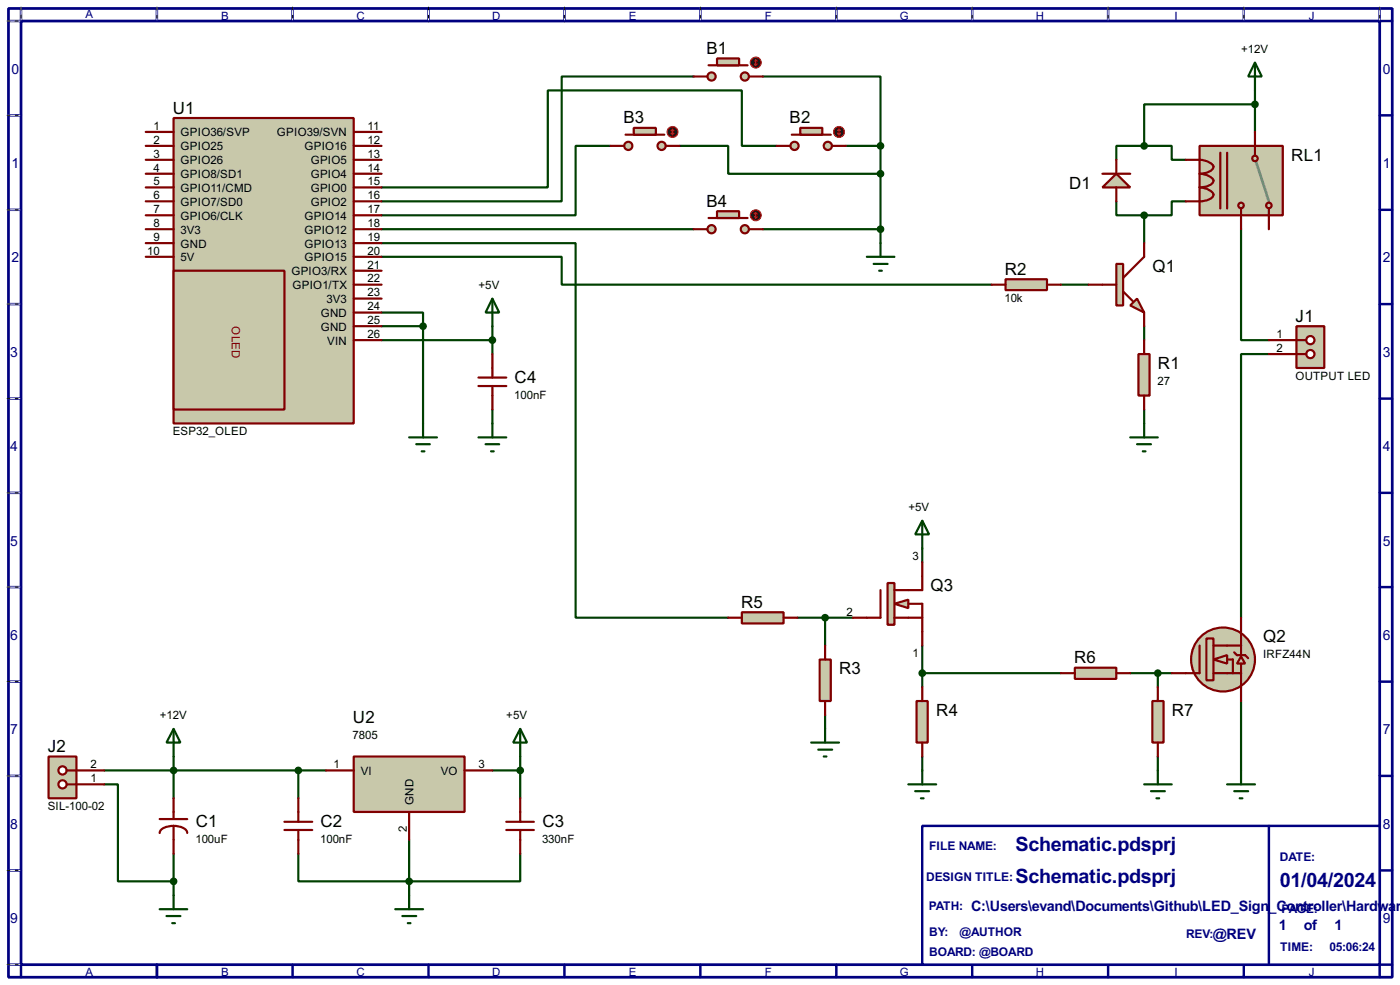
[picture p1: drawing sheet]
<svg xmlns="http://www.w3.org/2000/svg" width="256mm" height="180mm" viewBox="0 0 256 180" stroke-linecap="round" stroke-linejoin="round" font-family="sans-serif">
<path d="M1.6 1.6h253.5v177.3h-253.5zM3.9 3.9h248.9v172.7h-248.9z" fill="none" stroke="#000080" stroke-width=".5"/>
<g fill="none" stroke="#000080" stroke-width=".45">
<path d="M3.9 1.6v2.3h-2.3M28.8 1.6v2.3M53.6 1.6v2.3M78.5 1.6v2.3M103.4 1.6v2.3M128.3 1.6v2.3M153.2 1.6v2.3M178.1 1.6v2.3M203 1.6v2.3M227.9 1.6v2.3M252.8 1.6v2.3h2.3M1.6 21.1h2.3"/>
<path d="M1.6 38.4h2.3M252.8 21.1h2.3M252.8 38.4h2.3M1.6 55.7h2.3M252.8 55.7h2.3M1.6 73h2.3M252.8 73h2.3M1.6 90.2h2.3M252.8 90.2h2.3M1.6 107.5h2.3M252.8 107.5h2.3M1.6 124.8h2.3"/>
<path d="M252.8 124.8h2.3M1.6 142h2.3M1.6 159.3h2.3M252.8 142h2.3M252.8 159.3h2.3M1.6 176.6h2.3v2.3M28.8 176.6v2.3M53.6 176.6v2.3M78.5 176.6v2.3M103.4 176.6v2.3M128.3 176.6v2.3M153.2 176.6v2.3"/>
<path d="M178.1 176.6v2.3M203 176.6v2.3M227.9 176.6v2.3M255.1 176.6h-2.3v2.3"/>
</g>
<g fill="none" stroke="#fff" stroke-width=".18">
<path d="M1.3 3.9h2.3M3.9 1.3v2.3M28.8 1.3v2.3M53.6 1.3v2.3M78.5 1.3v2.3M103.4 1.3v2.3M128.3 1.3v2.3M153.2 1.3v2.3M178.1 1.3v2.3M203 1.3v2.3M227.9 1.3v2.3M252.8 1.3v2.3"/>
<path d="M1.3 21.1h2.3M1.3 38.4h2.3M1.3 55.7h2.3M1.3 73h2.3M1.3 90.2h2.3M1.3 107.5h2.3M1.3 124.8h2.3M1.3 142h2.3M1.3 159.3h2.3M1.3 176.6h2.3"/>
</g>
<g fill="none" stroke="#000" stroke-width=".18" stroke-dasharray=".5 1">
<path d="M1.3 3.9h2.3M3.9 1.3v2.3M28.8 1.3v2.3M53.6 1.3v2.3M78.5 1.3v2.3M103.4 1.3v2.3M128.3 1.3v2.3M153.2 1.3v2.3M178.1 1.3v2.3M203 1.3v2.3M227.9 1.3v2.3M252.8 1.3v2.3"/>
<path d="M1.3 21.1h2.3M1.3 38.4h2.3M1.3 55.7h2.3M1.3 73h2.3M1.3 90.2h2.3M1.3 107.5h2.3M1.3 124.8h2.3M1.3 142h2.3M1.3 159.3h2.3M1.3 176.6h2.3"/>
</g>
<path d="M169 151.2h83.8v25.4h-83.8z" fill="#fff" stroke="#000080" stroke-width=".45"/>
<path d="M232.5 151.2v25.4" fill="none" stroke="#000080" stroke-width=".45"/>
<g fill="none" stroke="#004000" stroke-width=".4">
<path d="M127.1 14h-24.2v22.9h-33M139.8 14h21.5v12.7M229.9 19.1h-20.3v7.6M229.9 16.6v7.6M111.8 26.7h-6.3v12.7h-35.6M124.5 26.7h8.9v5.1h27.9M142.3 26.7h-6.4v-10.1h-35.5v17.7h-30.5M155 26.7h6.3M161.3 26.7v17.8M204.5 36.9v2.5h5.1M209.6 26.7h5.1v2.6h2.5M209.6 26.7h-5.1v2.6"/>
<path d="M209.6 39.4v5.1M217.2 36.9h-2.5v2.5h-5.1M69.9 47h33v5.1h78.8M69.9 44.5h35.6v68.6h27.9M69.9 57.2h7.6v2.5M69.9 42h57.2M69.9 59.7h7.6M77.5 59.7v17.8M90.2 59.7v5.1M139.8 42h21.5M194.4 52.1h5M209.6 59.7v2.6"/>
<path d="M227.4 42v20.3h5.1M69.9 62.3h20.3M90.2 75v2.5M209.6 75v2.5M232.5 64.8h-5.1v48.3M146.1 113.1h10.2M151.2 113.1v5.1M169 100.4v2.5M169 118.2v7.6M31.8 138.5v7.6M95.3 138.5v7.6M151.2 130.9v2.5"/>
<path d="M169 138.5v2.5M169 123.2h25.4M207.1 123.2h7.6M212.1 123.2v2.6M212.1 138.5v2.5M227.4 128.3v12.7M19.1 143.6h2.5v17.7h10.2M19.1 141h40.6M31.8 156.3v7.6M54.7 156.3v5h40.6v-5M54.7 141v5.1M75 153.7v10.2"/>
<path d="M90.2 141h5.1"/>
</g>
<g fill="#c8c8aa" stroke="#800000" stroke-width=".4">
<path d="M31.8 21.6h33v55.9h-33z"/>
<path d="M31.8 49.6h20.3v25.4h-20.3z"/>
</g>
<g fill="none" stroke="#800000" stroke-width=".4">
<path d="M26.7 24.2h5.1M26.7 26.7h5.1M26.7 29.3h5.1M26.7 31.8h5.1M26.7 34.3h5.1M26.7 36.9h5.1M26.7 39.4h5.1M64.8 24.2h5.1M64.8 26.7h5.1M64.8 29.3h5.1M64.8 31.8h5.1M64.8 34.3h5.1"/>
<path d="M64.8 36.9h5.1M64.8 39.4h5.1M26.7 42h5.1M26.7 44.5h5.1M26.7 47h5.1M64.8 42h5.1M64.8 44.5h5.1M64.8 47h5.1M64.8 49.6h5.1M64.8 52.1h5.1M64.8 54.7h5.1M64.8 57.2h5.1"/>
<path d="M64.8 59.7h5.1M64.8 62.3h5.1"/>
</g>
<g fill="#c8c8aa" stroke="#800000" stroke-width=".4">
<circle cx="136.4" cy="14" r=".75"/>
<circle cx="130.3" cy="14" r=".75"/>
</g>
<path d="M129.8 12h7.2" fill="none" stroke="#800000" stroke-width=".4"/>
<path d="M131.4 10.7h4v1.3h-4z" fill="#c8c8aa" stroke="#800000" stroke-width=".4"/>
<path d="M127.1 14h2.5M137.2 14h2.6" fill="none" stroke="#800000" stroke-width=".4"/>
<circle cx="138.4" cy="11.5" r="1" fill="#400000" stroke="#f00" stroke-width=".2"/>
<path d="M138.2 11.7l.3 .3M138.5 11v1M138.5 11l-.3 .2M138.5 11l.2 .2M138.7 11.7l-.2 .3" fill="none" stroke="#f00" stroke-width=".2"/>
<g fill="#c8c8aa" stroke="#800000" stroke-width=".4">
<circle cx="151.6" cy="26.7" r=".75"/>
<circle cx="145.5" cy="26.7" r=".75"/>
</g>
<path d="M145.1 24.7h7.1" fill="none" stroke="#800000" stroke-width=".4"/>
<path d="M146.6 23.4h4.1v1.3h-4.1z" fill="#c8c8aa" stroke="#800000" stroke-width=".4"/>
<path d="M142.3 26.7h2.5M152.5 26.7h2.5" fill="none" stroke="#800000" stroke-width=".4"/>
<circle cx="153.7" cy="24.2" r="1" fill="#400000" stroke="#f00" stroke-width=".2"/>
<path d="M153.5 24.4l.2 .3M153.7 23.7v1M153.7 23.7l-.2 .2M153.7 23.7l.3 .2M154 24.4l-.3 .3" fill="none" stroke="#f00" stroke-width=".2"/>
<g fill="#c8c8aa" stroke="#800000" stroke-width=".4">
<circle cx="136.4" cy="42" r=".75"/>
<circle cx="130.3" cy="42" r=".75"/>
</g>
<path d="M129.8 39.9h7.2" fill="none" stroke="#800000" stroke-width=".4"/>
<path d="M131.4 38.7h4v1.2h-4z" fill="#c8c8aa" stroke="#800000" stroke-width=".4"/>
<path d="M127.1 42h2.5M137.2 42h2.6" fill="none" stroke="#800000" stroke-width=".4"/>
<circle cx="138.4" cy="39.4" r="1" fill="#400000" stroke="#f00" stroke-width=".2"/>
<path d="M138.2 39.7l.3 .2M138.5 38.9v1M138.5 38.9l-.3 .3M138.5 38.9l.2 .3M138.7 39.7l-.2 .2" fill="none" stroke="#f00" stroke-width=".2"/>
<g fill="#c8c8aa" stroke="#800000" stroke-width=".4">
<circle cx="121.2" cy="26.7" r=".75"/>
<circle cx="115.1" cy="26.7" r=".75"/>
</g>
<path d="M114.6 24.7h7.1" fill="none" stroke="#800000" stroke-width=".4"/>
<path d="M116.1 23.4h4.1v1.3h-4.1z" fill="#c8c8aa" stroke="#800000" stroke-width=".4"/>
<path d="M111.8 26.7h2.6M122 26.7h2.5" fill="none" stroke="#800000" stroke-width=".4"/>
<circle cx="123.2" cy="24.2" r="1" fill="#400000" stroke="#f00" stroke-width=".2"/>
<path d="M123 24.4l.2 .3M123.2 23.7v1M123.2 23.7l-.2 .2M123.2 23.7l.3 .2M123.5 24.4l-.3 .3" fill="none" stroke="#f00" stroke-width=".2"/>
<g fill="#004000" stroke="#004000" stroke-width=".4">
<circle cx="161.3" cy="26.7" r=".5"/>
<circle cx="161.3" cy="31.8" r=".5"/>
</g>
<path d="M219.8 26.7h15.2v12.7h-15.2z" fill="#c8c8aa" stroke="#800000" stroke-width=".4"/>
<path d="M230.2 29.8l2.3 7.1" fill="none" stroke="#808080" stroke-width=".5"/>
<g fill="#c8c8aa" stroke="#800000" stroke-width=".4">
<circle cx="229.9" cy="29" r=".5"/>
<circle cx="227.3" cy="37.6" r=".5"/>
</g>
<path d="M219.8 29.3a2.75 2.75 0 0 1 2.5 1.2 2.37 2.37 0 0 1-2.5 1.3 2.75 2.75 0 0 1 2.5 1.3 1.5 1.5 0 0 1-1.3 1l-1.2 .2a2.76 2.76 0 0 1 2.5 1.3 1.5 1.5 0 0 1-1.3 1.1l-1.2 .2M223.6 28v10.2M224.8 28v10.2M227.4 38.2v1.2M229.9 26.7v1.8" fill="none" stroke="#800000" stroke-width=".4"/>
<circle cx="232.4" cy="37.6" r=".5" fill="#c8c8aa" stroke="#800000" stroke-width=".4"/>
<path d="M217.2 36.9h2.6M217.2 29.3h2.6M227.4 39.4v2.6M229.9 24.2v2.5M232.5 38.2v3.8" fill="none" stroke="#800000" stroke-width=".4"/>
<path d="M207.1 55.9l1.2-1.2 1.3 2.5z" fill="#c8c8aa" stroke="#800000" stroke-width=".4"/>
<path d="M204.5 48.3h1.3v7.6h-1.3z" fill="#c8c8aa" stroke="#800000" stroke-width=".4"/>
<path d="M199.4 52.1h5.1M205.8 53.4l1.8 1.8M209.6 44.5v2.5l-3.8 3.9M209.6 57.2v2.5" fill="none" stroke="#800000" stroke-width=".4"/>
<path d="M202 34.3l2.5-2.5 2.6 2.5z" fill="#c8c8aa" stroke="#800000" stroke-width=".4"/>
<path d="M202 31.8h5.1M204.5 29.3v2.5M204.5 34.3v2.6" fill="none" stroke="#800000" stroke-width=".4"/>
<g fill="#004000" stroke="#004000" stroke-width=".4">
<circle cx="209.6" cy="39.4" r=".5"/>
<circle cx="209.6" cy="26.7" r=".5"/>
<circle cx="229.9" cy="19.1" r=".5"/>
</g>
<path d="M229.9 11.5l1.3 2.5h-2.5zM229.9 11.5v5.1" fill="none" stroke="#004000" stroke-width=".4"/>
<path d="M208.6 64.8h2v7.6h-2z" fill="#c8c8aa" stroke="#800000" stroke-width=".4"/>
<path d="M209.6 62.3v2.5M209.6 72.4v2.6" fill="none" stroke="#800000" stroke-width=".4"/>
<path d="M209.6 77.5v2.6M207.1 80.1h5M208.3 81.3h2.6M209.4 82.6h.5" fill="none" stroke="#004000" stroke-width=".4"/>
<path d="M184.2 51.1h7.6v2h-7.6z" fill="#c8c8aa" stroke="#800000" stroke-width=".4"/>
<path d="M181.7 52.1h2.5M191.8 52.1h2.6" fill="none" stroke="#800000" stroke-width=".4"/>
<g fill="#c8c8aa" stroke="#800000" stroke-width=".4">
<path d="M222.3 120.7l2.5-.8v1.6z"/>
<circle cx="224" cy="120.7" r="5.9"/>
</g>
<path d="M221 116.9h1.3v7.6h-1.3z" fill="#c8c8aa" stroke="#800000" stroke-width=".4"/>
<path d="M219.8 118.2v5h-2.6M222.3 118.2h5.1M222.3 123.2h5.1M224.8 120.7h1.1v2.5" fill="none" stroke="#800000" stroke-width=".4"/>
<path d="M227.4 120.2l.7 1.3h-1.5z" fill="#c8c8aa" stroke="#800000" stroke-width=".4"/>
<path d="M226.1 119.4l.5 .5h1.5l.6 .6M227.4 113.1v2.5M227.4 115.9v4M214.7 123.2h2.5M227.4 121.5v6.8" fill="none" stroke="#800000" stroke-width=".4"/>
<path d="M237.5 59.7h5.1v7.7h-5.1z" fill="#c8c8aa" stroke="#800000" stroke-width=".4"/>
<path d="M237.5 62.3h1.8" fill="none" stroke="#800000" stroke-width=".4"/>
<circle cx="240" cy="64.8" r=".75" fill="#feffff" stroke="#800000" stroke-width=".4"/>
<path d="M237.5 64.8h1.8" fill="none" stroke="#800000" stroke-width=".4"/>
<circle cx="240" cy="62.3" r=".75" fill="#feffff" stroke="#800000" stroke-width=".4"/>
<path d="M232.5 62.3h5M232.5 64.8h5" fill="none" stroke="#800000" stroke-width=".4"/>
<path d="M224.8 143.6h5.1M226.1 144.8h2.6M227.1 146.1h.5M227.4 141v2.6" fill="none" stroke="#004000" stroke-width=".4"/>
<path d="M167.9 128.3h2.1v7.6h-2.1z" fill="#c8c8aa" stroke="#800000" stroke-width=".4"/>
<path d="M169 125.8v2.5M169 135.9v2.6" fill="none" stroke="#800000" stroke-width=".4"/>
<path d="M163.9 110.5l2.5-.7v1.5z" fill="#c8c8aa" stroke="#800000" stroke-width=".4"/>
<path d="M162.6 106.7h1.3v7.7h-1.3z" fill="#c8c8aa" stroke="#800000" stroke-width=".4"/>
<path d="M161.3 108v5.1h-5M163.9 113.1h5.1M166.4 110.5h2.6v7.7M169 102.9v5.1h-5.1" fill="none" stroke="#800000" stroke-width=".4"/>
<path d="M169 95.3l1.2 2.5h-2.5zM169 95.3v5.1" fill="none" stroke="#004000" stroke-width=".4"/>
<path d="M135.9 112.1h7.7v2h-7.7z" fill="#c8c8aa" stroke="#800000" stroke-width=".4"/>
<path d="M133.4 113.1h2.5M143.6 113.1h2.5" fill="none" stroke="#800000" stroke-width=".4"/>
<path d="M150.2 120.7h2v7.6h-2z" fill="#c8c8aa" stroke="#800000" stroke-width=".4"/>
<path d="M151.2 118.2v2.5M151.2 128.3v2.6" fill="none" stroke="#800000" stroke-width=".4"/>
<circle cx="151.1" cy="113.1" r=".5" fill="#004000" stroke="#004000" stroke-width=".4"/>
<path d="M148.6 135.9h5.1M149.9 137.2h2.6M150.9 138.5h.5M151.2 133.4v2.5M166.4 143.6h5.1M167.7 144.8h2.5M168.7 146.1h.5M169 141v2.6" fill="none" stroke="#004000" stroke-width=".4"/>
<path d="M196.9 122.2h7.6v2.1h-7.6z" fill="#c8c8aa" stroke="#800000" stroke-width=".4"/>
<path d="M194.4 123.2h2.5M204.5 123.2h2.6" fill="none" stroke="#800000" stroke-width=".4"/>
<g fill="#004000" stroke="#004000" stroke-width=".4">
<circle cx="168.9" cy="123.2" r=".5"/>
<circle cx="161.3" cy="42" r=".5"/>
</g>
<path d="M158.8 47h5.1M160.1 48.3h2.5M161.1 49.6h.5M161.3 44.5v2.5" fill="none" stroke="#004000" stroke-width=".4"/>
<path d="M64.8 138.5h20.3v10.1h-20.3z" fill="#c8c8aa" stroke="#800000" stroke-width=".4"/>
<path d="M59.7 141h5.1M75 148.6v5.1M85.1 141h5.1" fill="none" stroke="#800000" stroke-width=".4"/>
<path d="M8.9 138.5h5.1v7.6h-5.1z" fill="#c8c8aa" stroke="#800000" stroke-width=".4"/>
<path d="M12.2 143.6h1.8" fill="none" stroke="#800000" stroke-width=".4"/>
<circle cx="11.4" cy="141" r=".75" fill="#feffff" stroke="#800000" stroke-width=".4"/>
<path d="M12.2 141h1.8" fill="none" stroke="#800000" stroke-width=".4"/>
<circle cx="11.4" cy="143.6" r=".75" fill="#feffff" stroke="#800000" stroke-width=".4"/>
<g fill="none" stroke="#800000" stroke-width=".4">
<path d="M87.7 70.7h5.1M87.7 69.1h5.1M90.2 64.8v4.3M90.2 70.7v4.3M14 143.6h5.1M14 141h5.1M29.3 149.9h5M31.8 151.2a2.24 2.24 0 0 1 2.5 1.3M31.8 151.2a3.1 3.1 0 0 0-2.5 .9v.4M31.8 146.1v3.8M31.8 151.2v5.1M52.1 151.9h5.1"/>
<path d="M52.1 150.4h5.1M54.7 146.1v4.3M54.7 151.9v4.4M92.8 151.9h5M92.8 150.4h5M95.3 146.1v4.3M95.3 151.9v4.4"/>
</g>
<g fill="none" stroke="#004000" stroke-width=".4">
<path d="M90.2 54.7l1.3 2.5h-2.5zM90.2 54.7v5M77.5 77.5v2.6M90.2 77.5v2.6M75 80.1h5.1M76.3 81.3h2.5M77.3 82.6h.5M87.7 80.1h5.1M89 81.3h2.5M90 82.6h.5M31.8 133.4l1.3 2.5h-2.6zM31.8 133.4v5.1"/>
<path d="M95.3 133.4l1.3 2.5h-2.6zM95.3 133.4v5.1M29.3 166.4h5M30.5 167.7h2.6M31.6 169h.5M31.8 163.9v2.5M72.4 166.4h5.1M73.7 167.7h2.6M74.7 169h.5M75 163.9v2.5"/>
</g>
<g fill="#004000" stroke="#004000" stroke-width=".4">
<circle cx="31.8" cy="141" r=".5"/>
<circle cx="31.8" cy="161.3" r=".5"/>
<circle cx="54.6" cy="141" r=".5"/>
<circle cx="74.9" cy="161.3" r=".5"/>
<circle cx="95.3" cy="141" r=".5"/>
<circle cx="90.2" cy="62.3" r=".5"/>
<circle cx="77.5" cy="59.7" r=".5"/>
</g>
<path d="M211.1 128.3h2.1v7.6h-2.1z" fill="#c8c8aa" stroke="#800000" stroke-width=".4"/>
<path d="M212.1 125.8v2.5M212.1 135.9v2.6" fill="none" stroke="#800000" stroke-width=".4"/>
<circle cx="212.1" cy="123.2" r=".5" fill="#004000" stroke="#004000" stroke-width=".4"/>
<path d="M209.6 143.6h5.1M210.9 144.8h2.5M211.9 146.1h.5M212.1 141v2.6" fill="none" stroke="#004000" stroke-width=".4"/>
<g font-size="4.1" fill="#000080">
<text x="186" y="155.8">Schematic.pdsprj</text>
<text x="186" y="161.7">Schematic.pdsprj</text>
<text x="234.5" y="162.4">01/04/2024</text>
</g>
<g font-size="3.5">
<text x="129.4" y="9.9">B1</text>
<text x="31.7" y="20.8">U1</text>
<text x="114.2" y="22.6">B3</text>
<text x="144.7" y="22.6">B2</text>
<text x="236.5" y="29.4">RL1</text>
<text x="195.9" y="34.5">D1</text>
<text x="129.4" y="37.9">B4</text>
<text x="184.1" y="50.3">R2</text>
<text x="211.1" y="49.7">Q1</text>
<text x="237.4" y="58.9">J1</text>
<text x="94.3" y="70.1">C4</text>
<text x="212.1" y="67.5">R1</text>
<text x="135.8" y="111.3">R5</text>
<text x="170.5" y="108.2">Q3</text>
<text x="231.4" y="117.6">Q2</text>
<text x="153.7" y="123.4">R3</text>
<text x="196.8" y="121.4">R6</text>
<text x="171.5" y="131">R4</text>
<text x="214.7" y="131">R7</text>
<text x="8.8" y="137.7">J2</text>
<text x="64.7" y="132.3">U2</text>
<text x="35.9" y="151.3">C1</text>
<text x="58.7" y="151.3">C2</text>
<text x="99.4" y="151.3">C3</text>
</g>
<g font-size="3" fill="#000080">
<text x="177.9" y="166.7">C:\Users\evand\Documents\Github\LED_Sign_Controller\Hardwa</text>
<text x="255.7" y="166.7">r</text>
<text x="222.2" y="171.8">@REV</text>
<text x="234.3" y="170.3">1</text>
<text x="238.9" y="170.3">of</text>
<text x="244.5" y="170.3">1</text>
</g>
<g font-size="2.9" fill="#000080">
<text x="2.1" y="13.5">0</text>
<text x="253.4" y="13.5">0</text>
<text x="2.1" y="30.7">1</text>
<text x="253.4" y="30.7">1</text>
<text x="2.1" y="48">2</text>
<text x="253.4" y="48">2</text>
<text x="1.9" y="65.3">3</text>
<text x="253.4" y="65.3">3</text>
<text x="1.9" y="82.5">4</text>
<text x="253.4" y="82.5">4</text>
<text x="1.9" y="99.9">5</text>
<text x="253.4" y="99.9">5</text>
<text x="1.9" y="117.1">6</text>
<text x="253.4" y="117.1">6</text>
<text x="1.9" y="134.4">7</text>
<text x="253.4" y="134.4">7</text>
<text x="1.9" y="151.7">8</text>
<text x="253.4" y="151.7">8</text>
<text x="1.9" y="168.9">9</text>
<text x="253.4" y="168.9">9</text>
</g>
<g font-size="2.5" fill="#000080">
<text x="170.2" y="155.6">FILE NAME:</text>
<text x="169.7" y="161.2">DESIGN TITLE:</text>
<text x="234.5" y="157.7">DATE:</text>
<text x="170.1" y="166.5">PATH:</text>
<text x="234.8" y="167.1">PAGE:</text>
<text x="170.2" y="171.4">BY:</text>
<text x="175.8" y="171.4">@AUTHOR</text>
<text x="217.3" y="171.6">REV:</text>
<text x="170.2" y="175">BOARD: @BOARD</text>
<text x="234.5" y="174.1">TIME:</text>
<text x="243.6" y="174.1">05:06:24</text>
</g>
<g font-size="2.4" fill="#000080">
<text x="15.6" y="3.4">A</text>
<text x="40.5" y="3.6">B</text>
<text x="65.3" y="3.6">C</text>
<text x="90.2" y="3.6">D</text>
<text x="115.2" y="3.6">E</text>
<text x="140.1" y="3.6">F</text>
<text x="164.8" y="3.6">G</text>
<text x="189.8" y="3.6">H</text>
<text x="215.1" y="3.6">I</text>
<text x="239.8" y="3.6">J</text>
<text x="15.6" y="178.7">A</text>
<text x="40.5" y="178.7">B</text>
<text x="65.3" y="178.7">C</text>
<text x="90.2" y="178.7">D</text>
<text x="115.2" y="178.7">E</text>
<text x="140.1" y="178.7">F</text>
<text x="164.8" y="178.7">G</text>
<text x="189.8" y="178.7">H</text>
<text x="215.1" y="178.7">I</text>
<text x="239.8" y="178.7">J</text>
</g>
<g font-size="2.4">
<text x="227.4" y="9.7">+12V</text>
<text x="28.1" y="23.8">1</text>
<text x="67.4" y="23.8">11</text>
<text x="28.1" y="28.9">3</text>
<text x="28.1" y="26.3">2</text>
<text x="33.1" y="25">GPIO36/SVP</text>
<text x="33.1" y="27.5">GPIO25</text>
<text x="50.7" y="25">GPIO39/SVN</text>
<text x="55.8" y="27.5">GPIO16</text>
<text x="67.4" y="26.3">12</text>
<text x="67.4" y="28.9">13</text>
<text x="28.1" y="31.4">4</text>
<text x="28.1" y="33.9">5</text>
<text x="33.1" y="30">GPIO26</text>
<text x="33.1" y="32.6">GPIO8/SD1</text>
<text x="33.1" y="35.1">GPIO11/CMD</text>
<text x="56.9" y="30">GPIO5</text>
<text x="56.9" y="32.6">GPIO4</text>
<text x="56.9" y="35.1">GPIO0</text>
<text x="67.4" y="31.4">14</text>
<text x="67.4" y="33.9">15</text>
<text x="28.1" y="36.5">6</text>
<text x="28.1" y="39">7</text>
<text x="28.1" y="41.6">8</text>
<text x="33.1" y="37.7">GPIO7/SD0</text>
<text x="33.1" y="40.2">GPIO6/CLK</text>
<text x="55.8" y="40.2">GPIO14</text>
<text x="56.9" y="37.7">GPIO2</text>
<text x="67.4" y="36.5">16</text>
<text x="67.4" y="39">17</text>
<text x="67.4" y="41.6">18</text>
<text x="27" y="46.6">10</text>
<text x="28.1" y="44.1">9</text>
<text x="33.1" y="42.7">3V3</text>
<text x="33.1" y="47.8">5V</text>
<text x="33.1" y="45.3">GND</text>
<text x="55.8" y="42.7">GPIO12</text>
<text x="55.8" y="45.3">GPIO13</text>
<text x="55.8" y="47.8">GPIO15</text>
<text x="67.4" y="44.1">19</text>
<text x="67.4" y="46.6">20</text>
<text x="53.4" y="50.4">GPIO3/RX</text>
<text x="53.6" y="52.9">GPIO1/TX</text>
<text x="67.4" y="49.2">21</text>
<text x="67.4" y="51.7">22</text>
<text x="87.7" y="52.9">+5V</text>
<text x="58.8" y="58">GND</text>
<text x="59.8" y="55.4">3V3</text>
<text x="67.4" y="54.3">23</text>
<text x="67.4" y="56.8">24</text>
<text x="67.4" y="59.3">25</text>
<text x="184" y="55.3">10k</text>
<text x="58.8" y="60.5">GND</text>
<text x="59.9" y="63.1">VIN</text>
<text x="67.4" y="61.9">26</text>
<text x="233.9" y="61.9">1</text>
<text x="233.9" y="64.4">2</text>
<text x="212.1" y="70.4">27</text>
<text x="237.3" y="69.5">OUTPUT LED</text>
<text x="94.2" y="73">100nF</text>
<text x="31.6" y="79.7">ESP32_OLED</text>
<text x="166.4" y="93.6">+5V</text>
<text x="167.2" y="102.5">3</text>
<text x="155.1" y="112.7">2</text>
<text x="167.2" y="120.2">1</text>
<text x="231.4" y="120.5">IRFZ44N</text>
<text x="29.3" y="131.7">+12V</text>
<text x="92.8" y="131.7">+5V</text>
<text x="64.6" y="135.2">7805</text>
<text x="16.6" y="143.2">1</text>
<text x="16.6" y="140.6">2</text>
<text x="61.1" y="140.6">1</text>
<text x="66.1" y="141.8">VI</text>
<text x="80.7" y="141.8">VO</text>
<text x="87.7" y="140.6">3</text>
<text x="8.7" y="148.3">SIL-100-02</text>
<text x="75.8" y="147.3" transform="rotate(-90 75.8 147.3)">GND</text>
<text x="35.8" y="154.3">100uF</text>
<text x="58.7" y="154.3">100nF</text>
<text x="74.6" y="152.3" transform="rotate(-90 74.6 152.3)">2</text>
<text x="99.3" y="154.3">330nF</text>
</g>
<text font-size="2.4" fill="#800000" x="42.5" y="59.7" transform="rotate(90 42.5 59.7)">OLED</text>
</svg>
